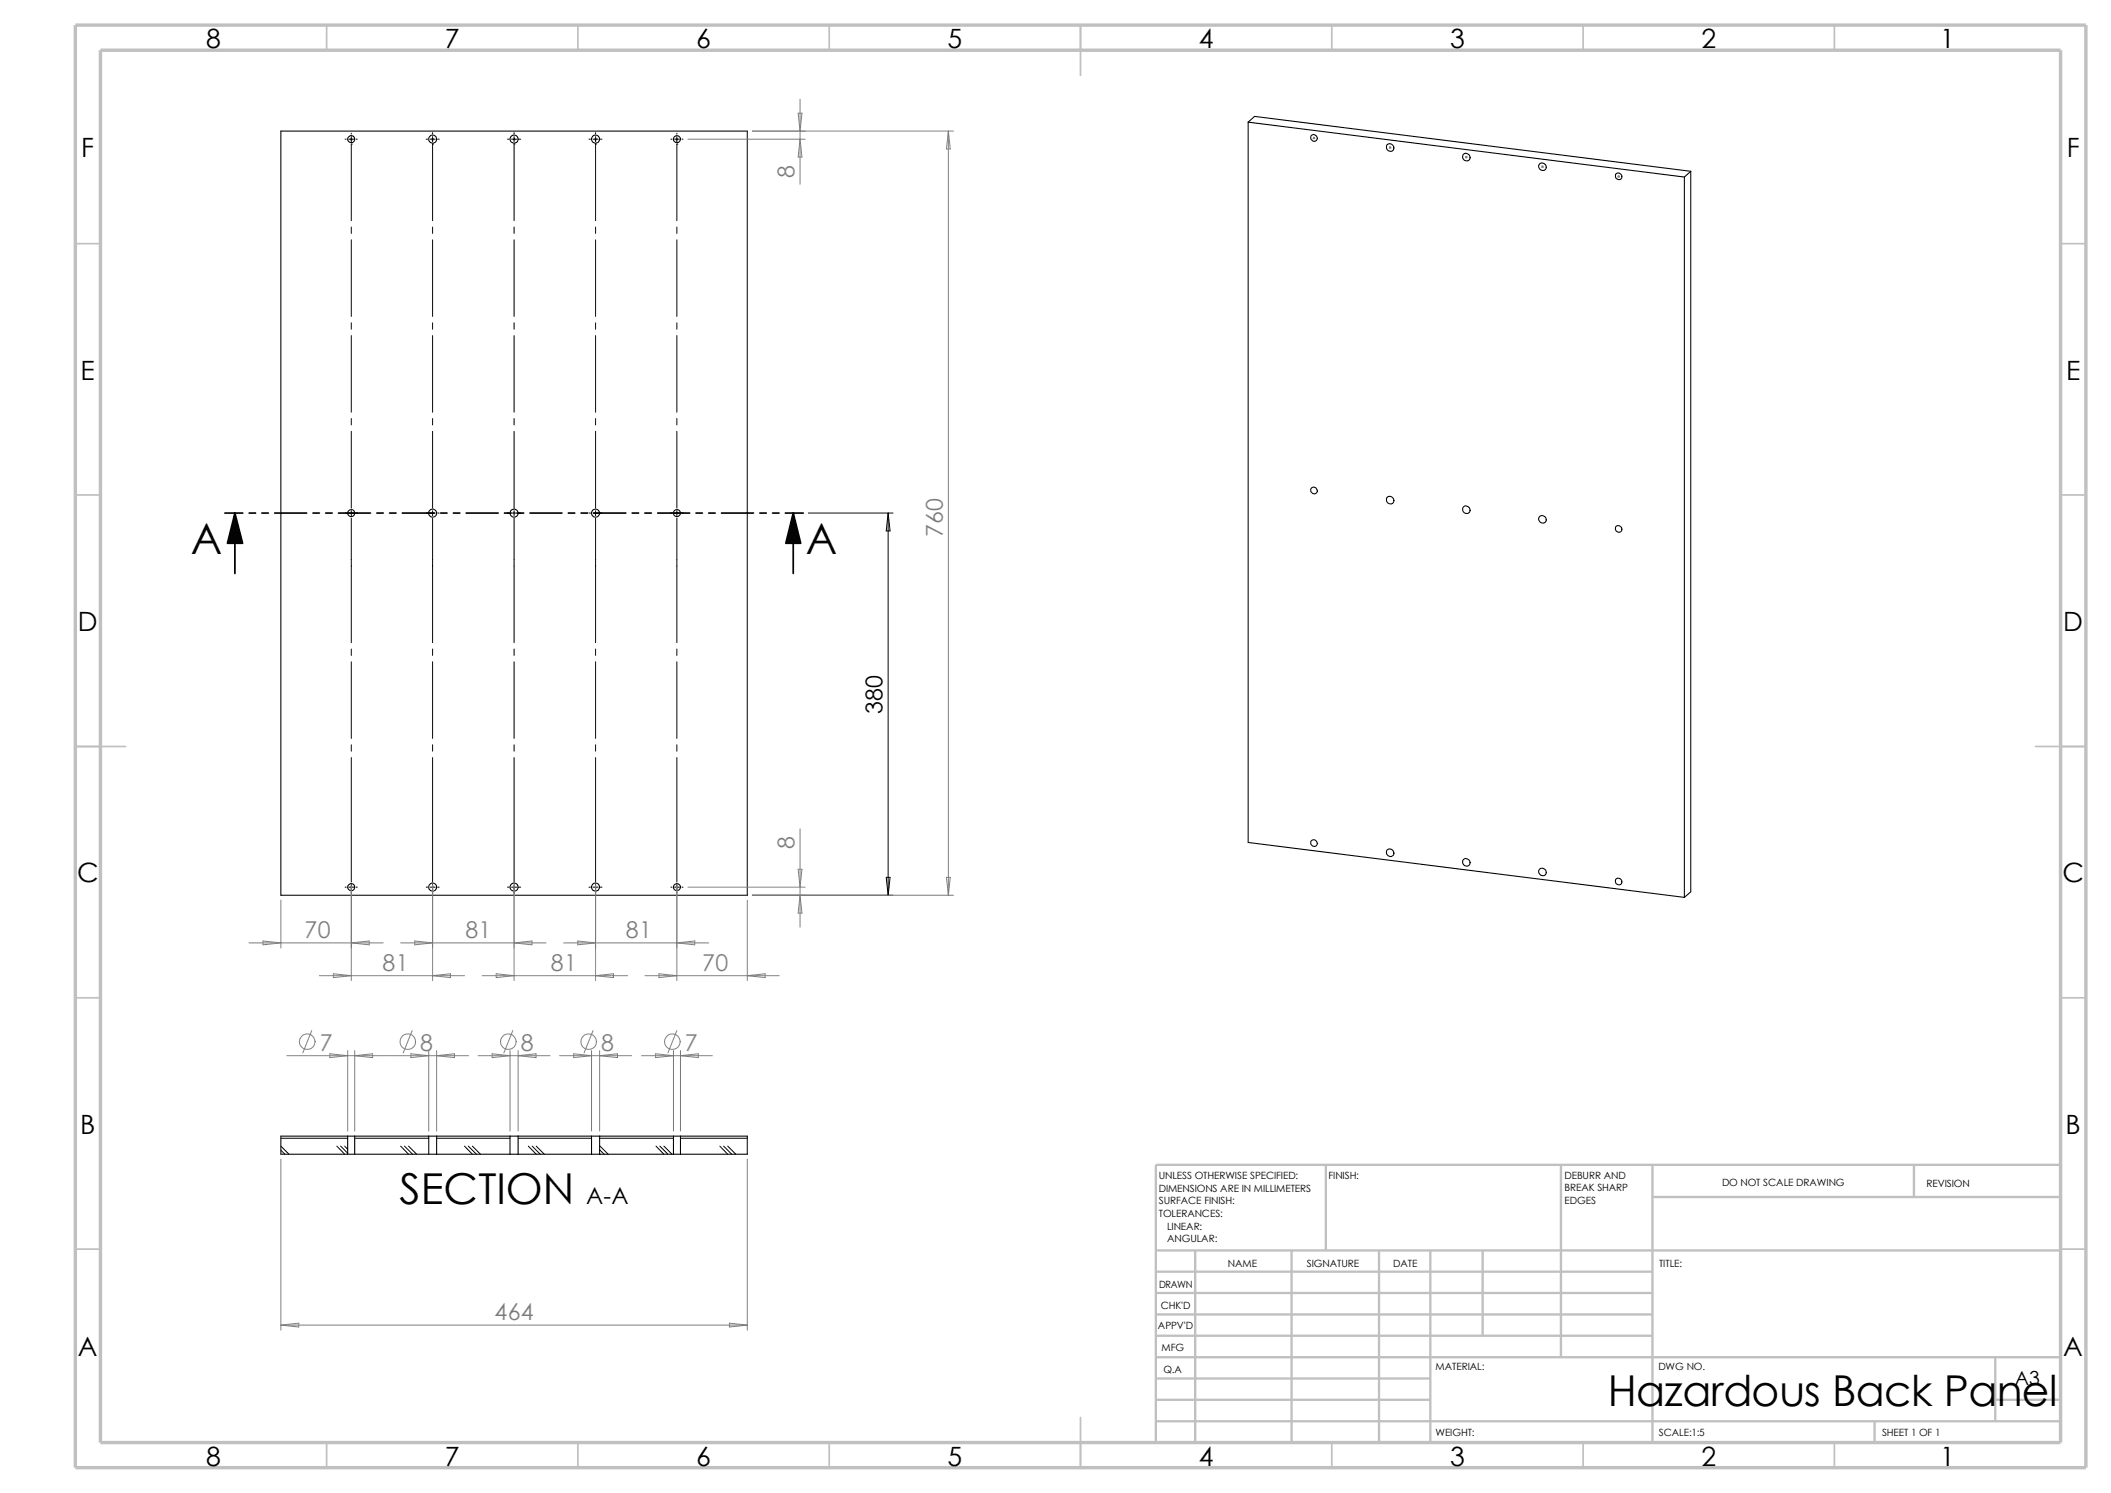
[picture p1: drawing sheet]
<svg xmlns="http://www.w3.org/2000/svg" width="420mm" height="297mm" viewBox="0 0 420 297" stroke-linecap="round" stroke-linejoin="round" font-family="sans-serif">
<g fill="none" stroke="#c0c0c0" stroke-width=".34">
<path d="M65 5v5M115 5v5M165 5v5M215 5v10M265 5v5M315 5v5M365 5v5M15 48.5h5M410 48.5h5M15 98.5h5M410 98.5h5M15 148.5h10"/>
<path d="M405 148.5h10M15 198.5h5M410 198.5h5M15 248.5h5M410 248.5h5M65 287v5M115 287v5M165 287v5M215 282v10M265 287v5M315 287v5M365 287v5"/>
</g>
<g fill="none" stroke="#c0c0c0" stroke-width=".47">
<path d="M263.8 231.7v17.1M310.6 231.7v38.3M328.8 231.7v55.3M328.8 238.1h81.2M380.8 231.7v6.4M410 231.7h-180v55.3M230 257.2h98.8M230 253h98.8M230 248.8h180M237.8 248.8v38.2M257 248.8v38.2M274.4 248.8v38.2"/>
<path d="M284.6 248.8v38.2M295 248.8v16.9M230 278.5h54.6M230 265.7h98.8M230 261.5h98.8M230 270h180M230 274.2h54.6M397 278.5h13M397 270v12.7M230 282.7h180M373 282.7v4.3"/>
</g>
<path d="M15 5h400v287h-400zM20 10h390v277h-390z" fill="none" stroke="#c0c0c0" stroke-width=".68" stroke-linecap="butt"/>
<g fill="none" stroke="#000" stroke-width=".2">
<path d="M68.7 27.7h.2M69.4 27.7h1M69.9 28.7h.1M69.9 26.5v.2M69.9 27.2v1M69.9 28.7v15.2M70.9 27.7h.2M84.8 27.7h.3M85.6 27.7h1M86.1 28.7h.1M86.1 26.4v.3M86.1 27.2v1"/>
<path d="M86.1 28.7v15.2M87.1 27.7h.3M101 27.7h.3M101.8 27.7h1M102.3 28.7h.1M102.3 26.4v.3M102.3 27.2v1M102.3 28.7v15.2M103.3 27.7h.3M117.2 27.7h.3M118 27.7h1M118.5 28.7h.1"/>
<path d="M118.5 26.4v.3M118.5 27.2v1M118.5 28.7v15.2M119.5 27.7h.3M133.5 27.7h.2M134.2 27.7h1M134.7 28.7h.1M134.7 26.5v.2M134.7 27.2v1M134.7 28.7v15.2M135.7 27.7h.2M69.9 45.2v1.2"/>
<path d="M69.9 47.7v15.2M86.1 45.2v1.2M86.1 47.7v15.2M102.3 45.2v1.2M102.3 47.7v15.2M118.5 45.2v1.2M118.5 47.7v15.2M134.7 45.2v1.2M134.7 47.7v15.2M69.9 64.2v1.3M69.9 66.8v15.2M86.1 64.2v1.3"/>
<path d="M86.1 66.8v15.2M102.3 64.2v1.3M102.3 66.8v15.2M118.5 64.2v1.3M118.5 66.8v15.2M134.7 64.2v1.3M134.7 66.8v15.2M69.9 83.3v1.2M69.9 85.8v15.3M86.1 83.3v1.2M86.1 85.8v15.3M102.3 83.3v1.2"/>
<path d="M102.3 85.8v15.3M118.5 83.3v1.2M118.5 85.8v15.3M134.7 83.3v1.2M134.7 85.8v15.3M68.7 102.1h.2M69.4 102.1h1M69.9 101.6v1M69.9 103.1v24.7M70.9 102.1h.2M84.8 102.1h.3M85.6 102.1h1"/>
<path d="M86.1 101.6v1M86.1 103.1v24.7M87.1 102.1h.3M101 102.1h.3M101.8 102.1h1M102.3 101.6v1M102.3 103.1v24.7M103.3 102.1h.3M117.2 102.1h.3M118 102.1h1M118.5 101.6v1M118.5 103.1v24.7"/>
<path d="M119.5 102.1h.3M133.5 102.1h.2M134.2 102.1h1M134.7 101.6v1M134.7 103.1v24.7M135.7 102.1h.2M160.8 102.1h16.9M176.7 102.1v76M176.7 102.1l.4 3.5h-.8zM69.9 129.1v1.3M69.9 131.7v15.2M86.1 129.1v1.3"/>
<path d="M86.1 131.7v15.2M102.3 129.1v1.3M102.3 131.7v15.2M118.5 129.1v1.3M118.5 131.7v15.2M134.7 129.1v1.3M134.7 131.7v15.2M69.9 148.2v1.2M69.9 150.7v24.8M86.1 148.2v1.2M86.1 150.7v24.8M102.3 148.2v1.2"/>
<path d="M102.3 150.7v24.8M118.5 148.2v1.2M118.5 150.7v24.8M134.7 148.2v1.2M134.7 150.7v24.8M68.7 176.5h.2M69.4 176.5h1M69.9 176v1M69.9 177.5v.2M70.9 176.5h.2M84.8 176.5h.3M85.6 176.5h1"/>
<path d="M86.1 176v1M86.1 177.5v.3M87.1 176.5h.3M101 176.5h.3M101.8 176.5h1M102.3 176v1M102.3 177.5v.3M103.3 176.5h.3M117.2 176.5h.3M118 176.5h1M118.5 176v1M118.5 177.5v.3"/>
<path d="M119.5 176.5h.3M133.5 176.5h.2M134.2 176.5h1M134.7 176v1M134.7 177.5v.2M135.7 176.5h.2M149.7 178.1h28M176.3 174.5h.8l-.4 3.6zM55.9 226.4h13.3M55.9 228.8l.8 .8M55.9 228l1.6 1.6M67 228l1.6 1.6"/>
<path d="M67.8 228l1.4 1.4M68.6 228l.6 .6M70.6 226.4h14.7M79.7 228l1.6 1.6M80.5 228l1.6 1.6M81.3 228l1.6 1.6M86.9 226.4h14.6M92.4 228l1.6 1.6M93.2 228l1.6 1.6M94 228l1.6 1.6M103.1 226.4h14.6M105.1 228l1.6 1.6"/>
<path d="M105.9 228l1.6 1.6M106.7 228l1.6 1.6M119.3 226.4h14.7M119.3 229.5l.1 .1M119.3 228.7l.9 .9M119.4 228l1.6 1.6M130.5 228l1.6 1.6M131.3 228l1.6 1.6M132.1 228l1.6 1.6M135.4 226.4h13.3M143.2 228l1.6 1.6M144 228l1.6 1.6"/>
<path d="M144.8 228l1.6 1.6"/>
</g>
<g fill="none" stroke="#000" stroke-width=".21">
<path d="M55.9 26.1h92.8v152h-92.8zM248.3 24.3l86.8 10.9M248.3 24.3v143.3l86.8 10.9M248.3 24.3l1.3-1.1 86.8 10.9M291.2 30.7a.75 .75 0 0 1 1.2 .3 .75 .75 0 0 1-.9 1l-.5-.5v-.5zM306.3 32.6a.75 .75 0 0 1 1.3 .3 .75 .75 0 0 1-.9 1l-.5-.5a.63 .63 0 0 1 .1-.8zM335.1 35.2v143.3M336.4 34.1l-1.3 1.1M336.4 34.1v143.3l-1.3 1.1M291.2 100.8a.75 .75 0 0 1 1.2 .4 .75 .75 0 0 1-.9 .9l-.5-.5v-.4zM306.3 102.7a.75 .75 0 0 1 1.3 .4 .75 .75 0 0 1-.9 .9l-.5-.5a.63 .63 0 0 1 .1-.8zM276 169a.76 .76 0 0 1 1.3 .4 .76 .76 0 0 1-.9 .9l-.5-.4-.1-.5z"/>
<path d="M291.2 171a.75 .75 0 0 1 1.2 .3 .75 .75 0 0 1-.9 1l-.5-.5v-.5zM306.3 172.9a.75 .75 0 0 1 1.3 .3 .75 .75 0 0 1-.9 1l-.5-.5a.63 .63 0 0 1 .1-.8zM69.2 226h-13.3v3.6h13.3M69.2 226v3.6M69.2 229.6h1.4M69.2 226h1.4M70.6 229.6h14.7M70.6 226h14.7M70.6 226v3.6M85.3 229.6h1.6M85.3 226v3.6M85.3 226h1.6"/>
<path d="M86.9 229.6h14.6M86.9 226h14.6M86.9 226v3.6M101.5 229.6h1.6M101.5 226v3.6M101.5 226h1.6M103.1 229.6h14.6M103.1 226h14.6M103.1 226v3.6M117.7 229.6h1.6M117.7 226v3.6M117.7 226h1.6"/>
<path d="M119.3 229.6h14.7M119.3 226h14.7M119.3 226v3.6M134 229.6h1.4M134 226v3.6M134 226h1.4M135.4 226h13.3v3.6h-13.3M135.4 226v3.6"/>
<circle cx="69.9" cy="27.7" r=".69"/>
<circle cx="86.1" cy="27.7" r=".8"/>
<circle cx="102.3" cy="27.7" r=".8"/>
<circle cx="118.5" cy="27.7" r=".81"/>
<circle cx="134.7" cy="27.7" r=".7"/>
<circle cx="261.4" cy="27.4" r=".66"/>
<circle cx="276.6" cy="29.3" r=".76"/>
<circle cx="322" cy="35" r=".66"/>
<circle cx="261.4" cy="97.5" r=".66"/>
<circle cx="276.6" cy="99.5" r=".76"/>
<circle cx="69.9" cy="102.1" r=".7"/>
<circle cx="86.1" cy="102.1" r=".8"/>
<circle cx="102.3" cy="102.1" r=".8"/>
<circle cx="118.5" cy="102.1" r=".81"/>
<circle cx="134.7" cy="102.1" r=".71"/>
<circle cx="322" cy="105.2" r=".66"/>
<circle cx="69.9" cy="176.5" r=".69"/>
<circle cx="86.1" cy="176.5" r=".8"/>
<circle cx="102.3" cy="176.5" r=".8"/>
<circle cx="118.5" cy="176.5" r=".81"/>
<circle cx="134.7" cy="176.5" r=".7"/>
<circle cx="261.4" cy="167.7" r=".66"/>
<circle cx="322" cy="175.3" r=".66"/>
</g>
<g fill="none" stroke="#808080" stroke-width=".2">
<path d="M159.2 19.7v17M69.8 27.7h.3M69.8 27.6l.3 .3M69.9 27.6v.3M70 27.6l-.3 .3M85.9 27.7h.3M85.9 27.6l.3 .3M86.1 27.6v.3M86.2 27.6l-.3 .3M102.2 27.7h.2M102.2 27.6l.2 .3M102.3 27.6v.3"/>
<path d="M102.4 27.6l-.3 .3M118.4 27.7h.3M118.4 27.6l.3 .3M118.5 27.6v.3M118.6 27.6l-.3 .3M134.5 27.7h.3M134.5 27.6l.3 .3M134.7 27.6v.3M134.8 27.6l-.3 .3M136.9 27.7h23.3M149.7 26.1h40M158.8 22.5h.8l-.4 3.6z"/>
<path d="M159.2 27.7l.4 3.5h-.8zM188.7 26.1l.4 3.5h-.8zM188.7 26.1v152M261.3 27.4h.3M261.3 27.3l.3 .3M261.4 27.3v.3M261.5 27.3l-.3 .3M276.4 29.3h.3M276.4 29.2l.3 .3M276.6 29.2v.3M276.7 29.2l-.3 .3M291.6 31.2h.3"/>
<path d="M291.6 31.1l.3 .3M291.7 31.1v.3M291.8 31.1l-.3 .3M306.7 33.1h.3M306.7 33l.3 .3M306.9 33v.3M307 33l-.3 .3M321.9 35.1h.3M321.9 35l.3 .3M322 35v.3M322.2 35l-.3 .3M55.9 179.1v9.5"/>
<path d="M69.9 176.3v18.8M86.1 176.2v18.9M102.3 176.2v18.9M118.5 176.2v18.9M134.7 176.3v18.8M136.9 176.5h23.3M148.7 179.1v16M149.7 178.1h40M158.8 172.9h.8l-.4 3.6zM159.2 164.9v19.5M159.2 178.1l.4 3.6h-.8zM188.3 174.5h.8l-.4 3.6z"/>
<path d="M49.5 187.6h26.7M52.3 187.2l3.6 .4-3.6 .4zM63.5 194.1h28.9M66.3 193.7l3.6 .4-3.6 .4zM69.9 187.6l3.5-.4v.8zM79.7 187.6h28.9M82.5 187.2l3.6 .4-3.6 .4zM86.1 194.1l3.5-.4v.8zM95.9 194.1h28.9M98.7 193.7l3.6 .4-3.6 .4zM102.3 187.6l3.5-.4v.8zM112.1 187.6h28.9"/>
<path d="M114.9 187.2l3.6 .4-3.6 .4zM118.5 194.1l3.5-.4v.8zM128.3 194.1h26.7M131.1 193.7l3.6 .4-3.6 .4zM134.7 187.6l3.5-.4v.8zM148.7 194.1l3.5-.4v.8zM57.1 210h19.8M62 205l-1.8 4.5M65.6 209.6l3.6 .4-3.6 .4zM69.2 209v16M70.6 209v16M70.6 210l3.5-.4v.8z"/>
<path d="M77 210h16.2M81.7 209.6l3.6 .4-3.6 .4zM82 205l-1.8 4.5M85.3 209v16M86.9 209v16M86.9 210l3.5-.4v.8zM95.1 210h14.3M97.9 209.6l3.6 .4-3.6 .4zM101.5 209v16M102 205l-1.8 4.5M103.1 210l3.5-.4v.8zM103.1 209v16"/>
<path d="M111.3 210h14.3M114.1 209.6l3.6 .4-3.6 .4zM117.7 209v16M118 205l-1.8 4.5M119.3 210l3.6-.4v.8zM119.3 209v16M127.6 210h14.1M130.4 209.6l3.6 .4-3.6 .4zM134 209v16M134.7 205l-1.8 4.5M135.4 209v16M135.4 210l3.5-.4v.8z"/>
<path d="M55.9 230.6v34M148.7 230.6v34M55.9 263.6h92.8M55.9 263.6l3.5-.4v.8zM145.1 263.2l3.6 .4-3.6 .4z"/>
<circle cx="61.1" cy="207.2" r="1.57"/>
<circle cx="81.1" cy="207.2" r="1.56"/>
<circle cx="101.1" cy="207.2" r="1.57"/>
<circle cx="117.1" cy="207.2" r="1.56"/>
<circle cx="133.8" cy="207.2" r="1.57"/>
</g>
<path d="M46.7 102.1l1.6 6h-3zM157.8 102.1l1.5 6h-3z" fill="#000" stroke="#000" stroke-width=".34"/>
<g fill="none" stroke="#000" stroke-width=".34">
<path d="M44.7 102.1h3.6M46.7 102.1v12M49.6 102.1h1.2M52.1 102.1h1.3M54.7 102.1h6.3M62.3 102.1h1.2M64.8 102.1h1.3M67.4 102.1h6.3M75 102.1h1.2M77.5 102.1h1.3M80.1 102.1h6.3M87.7 102.1h1.2"/>
<path d="M90.2 102.1h1.3M92.8 102.1h6.3M100.4 102.1h1.2M102.9 102.1h1.3M105.5 102.1h6.3M113.1 102.1h1.2M115.6 102.1h1.3M118.2 102.1h6.3M125.8 102.1h1.2M128.3 102.1h1.3M130.9 102.1h6.3M138.5 102.1h1.2"/>
<path d="M141 102.1h1.3M143.6 102.1h6.3M151.2 102.1h1.2M153.7 102.1h1.3M156.3 102.1h3.5M157.8 102.1v12"/>
</g>
<g font-size="8.5">
<text x="38" y="110.3">A</text>
<text x="160.3" y="110.3">A</text>
<text x="79.5" y="239.5">SECTION</text>
<text x="319.9" y="279.7">Hazardous Back Panel</text>
</g>
<g font-size="5.3">
<text x="41" y="9.6">8</text>
<text x="88.5" y="9.6">7</text>
<text x="138.5" y="9.6">6</text>
<text x="188.5" y="9.6">5</text>
<text x="238.5" y="9.6">4</text>
<text x="288.5" y="9.6">3</text>
<text x="338.5" y="9.6">2</text>
<text x="386" y="9.6">1</text>
<text x="16.2" y="31.3">F</text>
<text x="411.2" y="31.3">F</text>
<text x="16" y="75.6">E</text>
<text x="411" y="75.6">E</text>
<text x="15.5" y="125.6">D</text>
<text x="410.5" y="125.6">D</text>
<text x="15.3" y="175.6">C</text>
<text x="410.3" y="175.6">C</text>
<text x="16" y="225.6">B</text>
<text x="411" y="225.6">B</text>
<text x="15.5" y="269.8">A</text>
<text x="410.5" y="269.8">A</text>
<text x="41" y="291.6">8</text>
<text x="88.5" y="291.6">7</text>
<text x="138.5" y="291.6">6</text>
<text x="188.5" y="291.6">5</text>
<text x="238.5" y="291.6">4</text>
<text x="288.5" y="291.6">3</text>
<text x="338.5" y="291.6">2</text>
<text x="386" y="291.6">1</text>
</g>
<g font-size="4.6" fill="#808080">
<text x="158.1" y="35.4" transform="rotate(-90 158.1 35.4)">8</text>
<text x="187.6" y="106.8" transform="rotate(-90 187.6 106.8)">760</text>
<text x="158.1" y="168.8" transform="rotate(-90 158.1 168.8)">8</text>
<text x="60.6" y="186.6">70</text>
<text x="92.6" y="186.6">81</text>
<text x="124.5" y="186.6">81</text>
<text x="76.1" y="193.2">81</text>
<text x="109.6" y="193.2">81</text>
<text x="139.7" y="193.2">70</text>
<text x="63.6" y="209">7</text>
<text x="83.6" y="209">8</text>
<text x="103.6" y="209">8</text>
<text x="119.6" y="209">8</text>
<text x="136.3" y="209">7</text>
<text x="98.4" y="262.7">464</text>
</g>
<g font-size="4.6">
<text x="175.6" y="142" transform="rotate(-90 175.6 142)">380</text>
<text x="116.6" y="239.6">A-A</text>
</g>
<text font-size="3.9" x="400.9" y="275.5">A3</text>
<g font-size="2">
<text x="230.5" y="234.6">UNLESS OTHERWISE SPECIFIED:</text>
<text x="230.5" y="237.1">DIMENSIONS ARE IN MILLIMETERS</text>
<text x="230.5" y="239.6">SURFACE FINISH:</text>
<text x="264.3" y="234.6">FINISH:</text>
<text x="311.3" y="239.5">EDGES</text>
<text x="311.3" y="234.5">DEBURR AND</text>
<text x="311.3" y="237">BREAK SHARP</text>
<text x="342.6" y="236">DO NOT SCALE DRAWING</text>
<text x="383.3" y="236.2">REVISION</text>
<text x="230.5" y="242.1">TOLERANCES:</text>
<text x="232.2" y="244.6">LINEAR:</text>
<text x="232.2" y="247.1">ANGULAR:</text>
<text x="260" y="252">SIGNATURE</text>
<text x="277.2" y="252">DATE</text>
<text x="330.1" y="252">TITLE:</text>
<text x="230.6" y="256.2">DRAWN</text>
<text x="244.3" y="252.1">NAME</text>
<text x="230.9" y="260.4">CHK'D</text>
<text x="230.4" y="264.5">APPV'D</text>
<text x="231.1" y="268.8">MFG</text>
<text x="231.5" y="273.1">Q.A</text>
<text x="285.6" y="272.5">MATERIAL:</text>
<text x="329.9" y="272.5">DWG NO.</text>
<text x="285.6" y="285.6">WEIGHT:</text>
<text x="330" y="285.6">SCALE:1:5</text>
<text x="374.4" y="285.6">SHEET 1 OF 1</text>
</g>
</svg>
